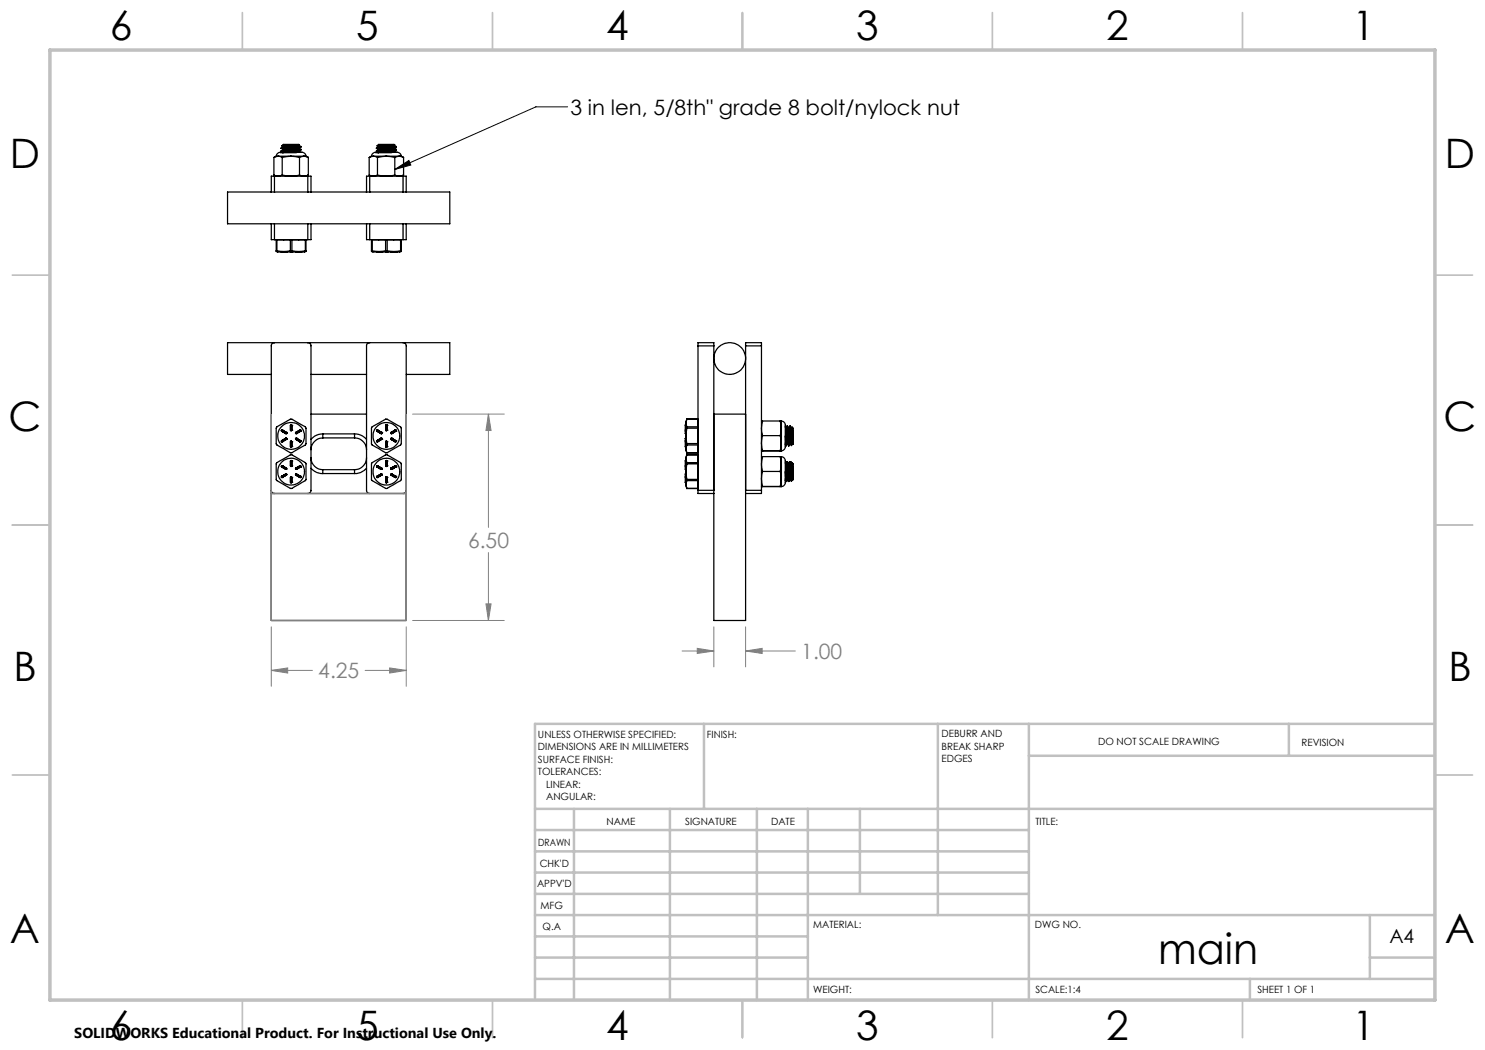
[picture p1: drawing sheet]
<svg xmlns="http://www.w3.org/2000/svg" width="297mm" height="210mm" viewBox="0 0 297 210" stroke-linecap="round" stroke-linejoin="round" font-family="sans-serif">
<g fill="none" stroke="#000" stroke-width=".25">
<path d="M54.3 38.4h-8.8v6.4h8.8M54.3 38.4h.6M54.8 35a1.73 1.73 0 0 0 1.6 0M54.8 35l.4 .2M54.9 35.2h-.6v3.2M54.9 38.4h6.7M54.9 35.2v3.2M54.9 35.2h6.7M55.2 31.2a.99 .99 0 0 1 1.4-.7h3.4a.94 .94 0 0 1 1.2 .7M55.2 31.2h.4M55.2 31.2l-.4 .3M55.6 31.2h2.6"/>
<path d="M55.6 31.2l.8 .3M55.6 31.2l-.8 .3v3.5M56.1 30.5h3.2M56.2 29.7l.4 .2M56.2 30.3l.4 .2M56.2 30.2v.1M56.4 29.2l.2 .1M56.4 35a7.2 7.2 0 0 0 3.5 0M56.4 31.5v3.5M56.6 29.9l-.4 .3M56.6 29.4l-.4 .2M56.6 30.5v.1"/>
<path d="M56.6 29.3v.1M56.6 29.9h.1M56.7 28.9h3.1l.1 .1-3.5 .2zM58.2 31.2l-1.8 .3M58.2 31.2l1.7 .3M58.2 31.2h2.6M59.8 29l-3.2 .3M59.8 29.6l-3.2 .3M59.8 30.2l-3.2 .3M59.8 29.7l.4 .2M59.8 30.3l.4 .2M59.8 29.1l.4 .2"/>
<path d="M59.8 29.1l-3.2 .3M59.8 29.7l-3.2 .2M59.8 30.3l-2.7 .2M59.9 29l-.1 .1M59.9 35a1.94 1.94 0 0 0 1.8 0M59.9 31.5v3.5M60.2 29.4l-.4 .3M60.2 30l-.4 .3M60.2 30l-4 .3M60.2 29.4l-4 .2M60.2 29.3h.1M60.2 29.9h.1"/>
<path d="M60.2 30.5h.1M60.2 30l-3.9 .2M60.2 29.3l-3.9 .3M60.2 29.3v.1M60.8 31.2h.4M60.8 31.2l-.9 .3M60.8 31.2l.9 .3M61.2 31.2l.5 .3M61.6 38.4h.6M61.6 35.2h.6v3.2M61.6 35.2v3.2M61.6 35l-.4 .2"/>
<path d="M61.6 35h.1M61.7 31.5v3.5M62.2 38.4h11.1M73.3 38.4h.6M73.8 35a1.73 1.73 0 0 0 1.7 0M73.9 35l.4 .2M73.9 35.2h-.6v3.2M73.9 38.4h6.7M73.9 35.2h6.7M73.9 35.2v3.2M74.3 31.2a.99 .99 0 0 1 1.3-.7h3.5a.94 .94 0 0 1 1.2 .7M74.3 31.2h.4"/>
<path d="M74.3 31.2l-.4 .3M74.7 31.2h2.5M74.7 31.2l.8 .3M74.7 31.2l-.9 .3v3.5M75.1 30.5h3.3M75.3 29.7l.4 .2M75.3 30.3l.4 .2M75.3 30.2v.1M75.4 29.2l.3 .1M75.5 35a7.2 7.2 0 0 0 3.5 0M75.5 31.5v3.5M75.7 29.9l-.4 .3"/>
<path d="M75.7 29.4l-.4 .2M75.7 30.5l-.1 .1M75.7 29.3v.1M75.7 29.9h.1M75.7 28.9h3.1l.2 .1-3.6 .2zM77.2 31.2l-1.7 .3M77.2 31.2l1.8 .3M77.2 31.2h2.6M78.8 29l-3.1 .3M78.8 29.6l-3.1 .3M78.8 30.2l-3.1 .3M78.9 29.7l.3 .2"/>
<path d="M78.9 30.3l.3 .2M78.9 29.1l.3 .2M78.9 29.1l-3.2 .3M78.9 29.7l-3.2 .2M78.9 30.3l-2.8 .2M78.9 29v.1M79 35a1.94 1.94 0 0 0 1.7 0M79 31.5v3.5M79.2 29.4l-.3 .3M79.2 30l-.3 .3M79.2 30l-3.9 .3M79.2 29.4l-3.9 .2"/>
<path d="M79.2 29.3h.1M79.2 29.9h.1M79.3 30.5h.1M79.3 30l-4 .2M79.3 29.3l-4 .3M79.3 29.3v.1M79.8 31.2h.5M79.8 31.2l-.8 .3M79.8 31.2l.9 .3M80.3 31.2l.4 .3M80.6 35.2h.6v3.2M80.6 38.4h.6"/>
<path d="M80.6 35.2v3.2M80.7 35l-.4 .2M80.7 35h.1M80.7 31.5v3.5M81.2 38.4h8.8v6.4h-8.8M54.3 44.8h.6M54.3 44.8v3.1h.6M54.9 44.8h6.7M54.9 47.9h6.7M54.9 44.8v3.1M55.2 50.2v.1l.3 .1h5.4l.3-.1v-.1M55.2 50.2h.2"/>
<path d="M55.2 48h.2v2.2M55.2 48v2.2M55.3 47.9l-.1 .1M55.4 50.2l1.4 .1 1.3-.1M56.3 50.4h.1M56.4 50.4h.1M56.4 50.4h.9M57.3 50.4h.1M58.1 50.2h.3M58.1 50.2v-2.2h.3v2.2M58.1 50.4h.2M58.1 50.4h.1"/>
<path d="M58.3 50.4h.1M58.4 50.2l1.3 .1 1.4-.1M59.1 50.4h.1M59.1 50.4h.9M59.2 50.4h.1M59.2 50.4h.8M60 50.4h.1M60 50.4h.2M60.2 50.4h.1M60.2 50.4h-.2M61.1 50.2h.1M61.1 47.9l.1 .1"/>
<path d="M61.2 48h-.1v2.2M61.2 48v2.2M61.6 44.8h.6M61.6 44.8v3.1M62.2 44.8v3.1h-.6M62.2 44.8h11.1M73.3 44.8h.6M73.3 44.8v3.1h.6M73.9 44.8h6.7M73.9 47.9h6.7M73.9 44.8v3.1M74.3 50.2v.1l.3 .1h5.3l.4-.1v-.1"/>
<path d="M74.3 50.2h.1M74.3 48h.1v2.2M74.3 48v2.2M74.4 47.9l-.1 .1M74.4 50.2l1.4 .1 1.3-.1M75.3 50.4h.1M75.3 50.4h.2M75.5 50.4h.1M75.5 50.4h.8M76.3 50.4h.1M76.4 50.4h.1M76.4 50.4h-.1"/>
<path d="M77.1 50.2h.3M77.1 50.2v-2.2h.3v2.2M77.2 50.4h.2M77.2 50.4h.1M77.4 50.4h.1M77.4 50.2l1.4 .1 1.3-.1M78.1 50.4h.1M78.2 50.4h.1M78.2 50.4h.9M79 50.4h.1M79.1 50.4h.1M79.2 50.4h.1"/>
<path d="M79.2 50.4h-.1M80.1 50.2h.2M80.2 47.9l.1 .1M80.3 48h-.2v2.2M80.3 48v2.2M80.6 44.8h.6M80.6 44.8v3.1M81.2 44.8v3.1h-.6M54.3 74.9h-8.8v-6.4h44.5v6.4h-8.8M54.9 68.5a.6 .6 0 0 0-.6 .7v54.9h26.9v-54.9a.6 .6 0 0 0-.6-.7M61.6 68.5a.6 .6 0 0 1 .6 .7v28.9a.6 .6 0 0 1-.6 .6M62.2 74.9h11.1"/>
<path d="M73.9 68.5a.6 .6 0 0 0-.6 .7v28.9a.6 .6 0 0 0 .6 .6M139.6 69.2v-.7h3.2v.7M139.6 69.2h3.2M139.6 69.2v28.9M142.8 69.2v54.9h6.3v-54.9M149.1 69.2v-.7h3.2v.7M149.1 69.2h3.2M152.3 69.2v28.9M54.3 98.1a.6 .6 0 0 0 .6 .6M54.3 98.7h26.9M55.3 85.4l2.8-1.6 3 1.6 .1 .2-.1 3.3-2.9 1.7-2.8-1.6-.2-.2zM55.4 92.5l2.8-1.6 2.9 1.6 .1 .3-.1 3.3-2.9 1.6-2.8-1.6-.2-.1v-3.2z"/>
<path d="M56.3 88.2v.1h.1M56.3 88.2h.1M56.3 86.2h.1M56.3 88.2v.1l.1 .1M56.3 95.3h.1M56.3 95.3v.2h.1M56.3 93.4h.1M56.3 86.2l.8 .5M56.3 93.4l.8 .4M56.4 88.3h.1M56.4 86l-.1 .1v.1M56.4 86h.1"/>
<path d="M56.4 88.3v.1M56.4 93.2h-.1v.2M56.4 93.2h.1M56.4 93.2l-.1 .1v.1M56.4 95.5h.1M56.4 86l.9 .5M56.4 93.2l.9 .5M56.4 93.2l.9 .4M57.1 87.7h.2v.2M57.1 86.7h.1M57.1 87.7h.1M57.1 94.8h.1"/>
<path d="M57.1 94.8h.2v.2M57.1 94.8l.2 .1v.1M57.1 93.8v.1M57.1 93.9h.1M57.1 94.8l.3 .1-.1 .1M57.1 87.7l-.8 .5M57.1 94.8l-.8 .5M57.3 87.9h.1M57.3 86.5v.2h-.2M57.3 93.7v.1h-.2M57.3 93.7h.1M57.3 95h.1"/>
<path d="M57.3 87.9l-.9 .4M57.3 95l-.9 .5M57.3 86.5h.1M57.3 93.7v.1l-.2 .1M57.3 93.6v.2l-.2 .1M57.3 93.6v.1M58.1 89.3h.2M58.1 88.4v-.1l.2 .1M58.1 88.4h.1M58.1 88.4l.1-.2 .1 .2M58.1 89.3l.1 .1 .1-.1M58.1 89.3h.1"/>
<path d="M58.1 85.1l.1-.1 .1 .1M58.1 85.1h.1M58.1 85.1l.1-.2 .1 .2M58.1 86l.1 .1 .1-.1M58.1 86h.1M58.1 92.2l.1-.1 .1 .1M58.1 93.2l.1 .1 .1-.1M58.1 93.2h.1M58.1 92.2h.1M58.1 96.4l.1 .1 .1-.1M58.1 95.5l.1-.1 .1 .1M58.1 95.5h.1"/>
<path d="M58.1 96.4h.1M58.1 96.4l.1 .2 .1-.2M58.1 95.5l.1-.2 .1 .2M58.1 85.1v.9M58.1 88.4v.9M58.1 92.2v1M58.1 95.5v.9M58.3 88.4h.1M58.3 89.3h.1M58.3 85.1h.1M58.3 86h.1M58.3 92.2h.1"/>
<path d="M58.3 93.2h.1M58.3 95.5h.1M58.3 96.4h.1M58.3 85.1v.9M58.3 88.4v.9M58.3 92.2v1M58.3 95.5v.9M59.2 87.9h.1M59.2 86.5l-.1 .2h.2M59.2 86.5h.1M59.2 93.7l-.1 .1h.2M59.2 93.7l-.1 .1 .2 .1"/>
<path d="M59.2 93.7h.1M59.2 95h.1M59.2 93.6l-.1 .2 .2 .1M59.2 93.6v.1M59.2 87.9l.8 .4M59.2 87.9l.8 .5M59.2 95l.8 .5M59.3 86.7h.1M59.3 87.7h-.2l.1 .2M59.3 93.8v.1M59.3 94.8l-.2 .1 .1 .1M59.3 94.8h.1"/>
<path d="M59.3 87.7l.8 .5M59.3 94.8l.8 .5M59.3 87.7h.1M59.3 93.9h.1M59.3 87.7l.8 .4M60 86h.1M60 86h.1v.2M60 93.2h.1M60 93.2h.1v.2M60 95.5h.1M60 86l-.8 .5M60 93.2l-.8 .4"/>
<path d="M60 88.3h.1M60 86l.1 .1v.1M60 86l.2 .1-.1 .1M60 88.3v.1M60 93.2l.2 .1-.1 .1M60 93.2l-.8 .5M60.1 88.2v.1h-.1M60.1 88.2h.1M60.1 86.2h.1M60.1 88.1v.1M60.1 88.1v.3h-.1M60.1 93.4h.1"/>
<path d="M60.1 95.3v.2h-.1M60.1 95.3h.1M60.1 86.2l-.8 .5M60.1 93.4l-.8 .4M60.1 93.4l-.8 .5M62.2 93.7l1.2 .8 1.2 .2M62.2 91.5a2.41 2.41 0 0 0 2.4 2.4M62.2 82.8h11.1M64.6 86.8l-.9 .1-.7 .3-.8 .7M64.6 87.6a2.41 2.41 0 0 0-2.4 2.3M64.6 86.8v.8M64.6 93.9v.8"/>
<path d="M64.6 87.6h6.3M64.6 86.8h6.3M64.6 94.7h6.3M64.6 93.9h6.3M70.9 87.6a2.41 2.41 0 0 1 2.4 2.3M70.9 86.8l1.2 .2 1.2 .9M70.9 86.8v.8M70.9 93.9v.8M73.3 93.7l-1.2 .8-1.2 .2M73.3 91.5a2.41 2.41 0 0 1-2.4 2.4M74.4 85.4l2.8-1.6 2.9 1.6 .2 .2-.1 3.3-2.9 1.7-2.9-1.6-.1-.2v-3.2zM74.4 92.5l2.8-1.6 2.9 1.6 .2 .3-.1 3.3-2.9 1.6-2.9-1.6-.1-.1v-3.2z"/>
<path d="M75.4 88.2h.1M75.4 88.2v.1h.1M75.4 86.2h.1M75.4 88.2l-.1 .1 .2 .1M75.4 95.3v.2h.1M75.4 95.3h.1M75.4 93.4h.1M75.4 95.3l-.1 .2h.2M75.4 86.2l.8 .5M75.4 93.4l.8 .4M75.5 86l-.1 .1v.1M75.5 86h.1"/>
<path d="M75.5 88.3h.1M75.5 86l-.2 .1 .1 .1M75.5 88.3v.1M75.5 93.2h-.1v.2M75.5 95.5h.1M75.5 93.2h.1M75.5 93.2l-.2 .1 .1 .1M75.5 93.2h-.2l.1 .2M75.5 86l.8 .5M75.5 93.2l.8 .5M75.5 93.2l.8 .4M76.2 87.7h.1v.2"/>
<path d="M76.2 87.7h.2l-.1 .2M76.2 86.7h.1M76.2 87.7h.1M76.2 94.8h.1M76.2 94.8h.1v.2M76.2 94.8l.2 .1-.1 .1M76.2 93.8v.1M76.2 93.9h.1M76.2 87.7l-.8 .5M76.2 94.8l-.8 .5M76.3 86.5v.2h-.1M76.3 87.9h.1"/>
<path d="M76.3 93.7v.1h-.1M76.3 93.7h.1M76.3 95h.1M76.3 87.9l-.8 .4M76.3 95l-.8 .5M76.3 86.5h.1M76.3 86.5l.1 .2h-.2M76.3 93.7l.1 .1-.2 .1M76.3 93.6l.1 .2-.2 .1M76.3 87.9l-.8 .5M76.3 93.6v.1M77.2 89.3h.2"/>
<path d="M77.2 88.4v-.1l.2 .1M77.2 88.4h.1M77.2 88.4v-.2l.2 .2M77.2 86l.1 .1 .1-.1M77.2 86v.1l.2-.1M77.2 86h.1M77.2 85.1v-.1l.2 .1M77.2 85.1h.1M77.2 85.1l.1-.2 .1 .2M77.2 89.3v.1l.2-.1M77.2 89.3h.1M77.2 92.2l.1-.1 .1 .1"/>
<path d="M77.2 92.2h.1M77.2 92.2v-.1l.2 .1M77.2 96.4v.1l.2-.1M77.2 95.5v-.1l.2 .1M77.2 96.4h.1M77.2 95.5h.1M77.2 93.2v.1l.2-.1M77.2 93.2l.1 .1 .1-.1M77.2 93.2h.1M77.2 96.4l.1 .2 .1-.2M77.2 95.5l.1-.2 .1 .2M77.2 85.1v.9"/>
<path d="M77.2 88.4v.9M77.2 92.2v1M77.2 95.5v.9M77.4 85.1h.1M77.4 86h.1M77.4 88.4h.1M77.4 89.3h.1M77.4 92.2h.1M77.4 93.2h.1M77.4 95.5h.1M77.4 96.4h.1M77.4 85.1v.9"/>
<path d="M77.4 88.4v.9M77.4 92.2v1M77.4 95.5v.9M78.2 86.5v.2h.1M78.2 86.5v.2h.2M78.2 86.5h.1M78.2 87.9h.1M78.2 93.7v.1h.1M78.2 93.7v.1l.2 .1M78.2 93.7h.1M78.2 95h.1M78.2 93.6v.2l.2 .1"/>
<path d="M78.2 93.6v.1M78.2 87.9l.9 .4M78.2 87.9l.8 .5M78.2 95l.9 .5M78.2 95l.8 .5M78.3 86.7h.1M78.3 87.7h-.1v.2M78.3 93.8l.1 .1M78.3 94.8l-.1 .1v.1M78.3 94.8h.1M78.3 87.7l.9 .5M78.3 94.8l.9 .5"/>
<path d="M78.4 87.7h-.2v.2M78.4 87.7h-.1M78.4 86.7h.1M78.4 87.7h.1M78.4 94.8l-.2 .1v.1M78.4 93.9h.1M78.4 94.8l-.3 .1 .1 .1M78.4 94.8h.1M78.4 87.7l.8 .5M78.4 87.7l.8 .4M78.4 94.8l.8 .5M79 86h.1"/>
<path d="M79 86h.2v.2M79 95.5h.1M79 93.2h.1M79 93.2h.2v.2M79 86l-.8 .5M79 93.2l-.8 .4M79.1 86l.1 .1v.1M79.1 86h.1M79.1 88.3h.1M79.1 88.3l-.1 .1M79.1 93.2h.1M79.1 95.5h.1"/>
<path d="M79.1 93.2h.1v.2M79.1 93.2l.1 .1v.1M79.1 86l-.9 .5M79.1 93.2l-.9 .5M79.2 86.2h.1M79.2 88.2v.1h-.1M79.2 88.2h.1M79.2 88.1v.1M79.2 88.1v.3h-.2M79.2 95.3h.1M79.2 95.3v.2h-.1M79.2 93.4h.1"/>
<path d="M79.2 95.3v.2h-.2M79.2 86.2l-.9 .5M79.2 86.2l-.8 .5M79.2 93.4l-.9 .4M79.2 93.4l-.8 .5M81.2 98.1a.6 .6 0 0 1-.6 .6M137.1 86h.1M137.1 88.4h.1M137.1 86.7h.1M137.1 87.7h.1M137.1 89.4h.1M137.1 84.9h.1"/>
<path d="M137.1 84.9v.2M137.1 95.5h.1M137.1 93.2h.1M137.1 93.9h.1M137.1 94.8h.1M137.1 96.5v.1M137.1 92.1h.1M137.1 96.5h.1M137.1 86.2h.1M137.1 88.2v.2M137.1 88.2h.1M137.1 86v.2"/>
<path d="M137.1 89.3h.1M137.1 85.1h.1M137.1 89.3v.1M137.1 93.4h.1M137.1 95.3h.1M137.1 95.3v.2M137.1 93.2v.2M137.1 92.2h.1M137.1 96.4h.1M137.1 96.4v.1M137.1 92.1v.1M137.1 85.1v.9"/>
<path d="M137.1 86.2v.5M137.1 87.7v.5M137.1 88.4v.9M137.1 92.2v1M137.1 93.4v.5M137.1 94.8v.5M137.1 95.5v.9M137.1 87.6v.1M137.1 93.1v.1M137.1 88.1v.1M137.4 85.4v.2M137.4 88.7v.3"/>
<path d="M137.4 83.8l-.2 .8 .2 .8M137.4 85.6l-.2 1.5 .2 1.6M137.4 89l-.2 .8 .2 .7M137.4 90.5v.1M137.4 83.8l-.3 .7v5.4l.3 .7M137.4 92.8l-.2 1.5 .2 1.6M137.4 92.5v.3M137.4 95.9v.2M137.4 91l-.2 .7 .2 .8M137.4 96.1l-.2 .8 .2 .8M137.4 97.7h.1M137.4 90.9l-.3 .7v5.4l.3 .7"/>
<path d="M137.4 83.8h2.2v1.6M137.4 97.7h2.2M137.4 90.9h2.2M137.4 85.4h2.2M137.4 85.6h2.2M137.4 88.7h2.2M137.4 89h2.2M137.4 83.8h.1M137.4 90.9v.1M137.4 83.8h2.2M137.4 90.5h2.2M137.4 95.9h2.2"/>
<path d="M137.4 92.8h2.2M137.4 92.5h2.2M137.4 96.1h2.2M139.6 85.4v.2M139.6 88.7v.3M139.6 90.5l-2.2 .1M139.6 92.5v.3M139.6 95.9v.2M139.6 97.7h.1M139.6 90.9v.1M139.6 84.2v.1M139.6 91.4h.1"/>
<path d="M139.6 85.6v3.1M139.6 89v1.5M139.6 91v1.5M139.6 92.8v3.1M139.6 96.1v1.6M139.6 98.1v.6h3.2M139.6 90.1v.1M139.6 97.3h.1M139.6 98.1h3.2M142.8 82.8h6.3M149.1 98.1h3.2M152.3 84.2h.2"/>
<path d="M152.3 98.1v.6h-3.2M152.5 91.3a5.3 5.3 0 0 0 0 3M152.5 94.3l-.1 .3a5.8 5.8 0 0 0 .1 2.7M152.5 91.3l-.2 .1M152.5 97.3h-.2M152.5 84.2a5.2 5.2 0 0 0 0 2.9M152.5 87.1l-.1 .4a5.6 5.6 0 0 0 .1 2.6M152.5 90.1l-.2 .1h3.9M152.5 91.3h3.5M152.5 94.3h3.5M152.5 97.3h3.5M152.5 84.2h3.5"/>
<path d="M152.5 87.1h3.5M152.5 90.1h3.5M156 91.3l.2 1.5M156 94.3l.2 1.5M156 91.3l.2 .1M156 97.3h.2M156 84.2l.2 1.4M156 87.1l.2 1.5M156 84.2h.2M156 90.1l.2 .1M156.2 91.4a1.07 1.07 0 0 1 .9 1.4v3.6a.82 .82 0 0 1-.9 .9M156.2 84.2a1.07 1.07 0 0 1 .9 1.5v3.4a.88 .88 0 0 1-.9 1.1"/>
<path d="M156.2 92.8l-.2 1.5M156.2 95.8v1.5M156.2 92.8v3M156.2 91.4v1.4M156.2 95.8l-.2 1.5M156.2 85.6l-.2 1.5M156.2 88.6v1.6M156.2 85.6v3M156.2 84.2v1.4M156.2 88.6l-.2 1.5M156.3 84.6v5.5M156.3 91.8v5.5"/>
<path d="M157.1 87.2l.1 2M157.1 88.6l.1 .6M157.1 95.7l.1 .6M157.1 94.3l.1 2M157.1 88.9v.1M157.1 85.4v.2M157.1 96.1h.1M157.1 92.6v.1M157.1 85.6h.1M157.1 92.7h.1M157.1 85.6l.3 3.2M157.1 92.7l.3 3.2"/>
<path d="M157.2 85.6l.2 3 .3 .4M157.2 92.7l.2 3.1M157.2 96.3h.1M157.4 85.2l-.2 .4M157.4 88.8l-.2 .4M157.4 88.8h.1M157.4 92.3l-.2 .4M157.4 95.9l-.2 .4M157.4 95.9h.1M157.4 85.2l.4 4-.3-4M157.4 92.3l.4 4-.3-4M157.4 85.2h.1"/>
<path d="M157.4 92.3h.1M157.4 95.8l.3 .3M157.5 85.2l.2 .4M157.5 92.3l.2 .4M157.7 85.6h.1M157.7 92.7h.1M157.7 85.6l.3 3.2M157.7 92.7l.3 3.2M157.8 85.6l.1 .9a5.1 5.1 0 0 0 .3 2.5M157.8 92.7l.2 3.1M158 85.2l-.2 .4M158 92.3l-.2 .4"/>
<path d="M158 88.8l-.2 .4M158 88.8h.1M158 95.8l.2 .3M158 95.9l-.2 .4M158 95.9h.1M158.1 85.2l.2 .4M158.1 92.3l.2 .4M158.1 85.2l.1 2M158.1 85.2l.1 3.4M158.1 92.3l.1 3.4M158.1 92.3h.1M158.1 92.3l.1 2"/>
<path d="M158.1 85.2h.1M158.2 87.2l.3 1.6M158.2 88.6l.1 .5M158.2 87.2v1.4M158.2 94.3l.3 1.7 .1-.4M158.2 94.3v1.4M158.3 85.6h.1M158.3 92.7h.1M158.3 85.6l.3 3.2M158.3 92.7l.3 3.2M158.4 85.6l.2 2.9M158.4 92.7l.2 2.9"/>
<path d="M158.4 85.4l.2 3.1M158.4 85.4l.2 .2v3.2M158.4 85.4v.2M158.4 92.6v.1M158.6 88.5v.3M158.6 95.6l-.2-3 .2 .2v3.1l-.3 .4-.1-.6M158.6 88.8l-.3 .3"/>
<circle cx="145.9" cy="71.7" r="3.2"/>
<circle cx="58.2" cy="94.3" r="2.68"/>
<circle cx="58.2" cy="87.2" r="2.67"/>
<circle cx="77.3" cy="94.3" r="2.68"/>
<circle cx="77.3" cy="87.2" r="2.67"/>
</g>
<path d="M79 33.9l2.8-1.8 .4 .9zM113.5 21.4h-6.3l-28.2 12.5" fill="none" stroke="#000" stroke-width=".2"/>
<g fill="none" stroke="#808080" stroke-width=".2">
<path d="M82.5 82.8h18.4M97.7 82.8l.5 3.3h-1zM97.7 82.8v22.7M97.7 110.5v13.6M54.3 134.1l3.2-.5v1zM54.3 125.4v11.9M54.3 134.1h8.2M73 134.1h8.2M77.9 133.6l3.3 .5-3.3 .5zM81.2 125.4v11.9M82.5 124.1h18.4M97.2 120.8h1l-.5 3.3z"/>
<path d="M136.4 130.2h6.4M139.5 129.7l3.3 .5-3.3 .5zM142.8 125.4v8M149.1 130.2l3.3-.5v1zM149.1 125.4v8M149.1 130.2h10"/>
</g>
<path d="M54.3 82.8v41.3h26.9v-41.3M54.3 98.7h26.9" fill="none" stroke="#808080" stroke-width=".25"/>
<g fill="none" stroke="#c0c0c0" stroke-width=".35">
<path d="M48.5 2.5v7.5M98.5 2.5v7.5M148.5 2.5v7.5M198.5 2.5v7.5M248.5 2.5v7.5M2.5 55h7.5M287 55h7.5M2.5 105h7.5M287 105h7.5M2.5 155h7.5M287 155h7.5M48.5 200v7.5"/>
<path d="M98.5 200v7.5M148.5 200v7.5M198.5 200v7.5M248.5 200v7.5"/>
</g>
<g fill="none" stroke="#c0c0c0" stroke-width=".5">
<path d="M140.8 144.8v17M187.6 144.8v38.2M205.8 144.8v55.2M205.8 151.2h81.2M257.8 144.8v6.4M287 144.8h-180v55.2M107 161.8h180M107 178.8h98.8M107 174.5h98.8M107 170.3h98.8M107 166h98.8M114.8 161.8v38.2"/>
<path d="M134 161.8v38.2M151.4 161.8v38.2M161.6 161.8v38.2M172 161.8v17M107 195.8h180M107 191.5h54.6M107 187.3h54.6M107 183h180M250 195.8v4.2M274 191.5h13M274 183v12.8"/>
</g>
<path d="M10 10h277v190h-277z" fill="none" stroke="#c0c0c0" stroke-width=".7"/>
<path d="M79 33.9l2.8-1.8 .4 .9z" fill="#000"/>
<path d="M54.3 134.1l3.2-.5v1zM77.9 133.6l3.3 .5-3.3 .5zM97.2 120.8h1l-.5 3.3zM97.7 82.8l.5 3.3h-1zM139.5 129.7l3.3 .5-3.3 .5zM149.1 130.2l3.3-.5v1z" fill="#808080"/>
<text font-size="8.5" x="231.6" y="192.7">main</text>
<g font-size="8.1">
<text x="22" y="8">6</text>
<text x="71.2" y="8">5</text>
<text x="121.2" y="8">4</text>
<text x="171.2" y="8">3</text>
<text x="221.2" y="8">2</text>
<text x="270.5" y="8">1</text>
<text x="2" y="33.6">D</text>
<text x="289" y="33.6">D</text>
<text x="1.7" y="86.1">C</text>
<text x="288.7" y="86.1">C</text>
<text x="2.7" y="136.1">B</text>
<text x="289.7" y="136.1">B</text>
<text x="2" y="188.6">A</text>
<text x="289" y="188.6">A</text>
<text x="22" y="208">6</text>
<text x="71.2" y="208">5</text>
<text x="121.2" y="208">4</text>
<text x="171.2" y="208">3</text>
<text x="221.2" y="208">2</text>
<text x="270.5" y="208">1</text>
</g>
<text font-size="4.2" x="114.1" y="23">3 in len, 5/8th&quot; grade 8 bolt/nylock nut</text>
<g font-size="4.2" fill="#808080">
<text x="93.6" y="109.6">6.50</text>
<text x="160.3" y="131.8">1.00</text>
<text x="63.7" y="135.7">4.25</text>
</g>
<text font-size="3.9" x="277.9" y="188.5">A4</text>
<text font-size="2.9" x="14.9" y="207.6">SOLIDWORKS Educational Product. For Instructional Use Only.</text>
<g font-size="2">
<text x="107.6" y="147.6">UNLESS OTHERWISE SPECIFIED:</text>
<text x="141.4" y="147.6">FINISH:</text>
<text x="188.3" y="147.5">DEBURR AND</text>
<text x="188.3" y="150">BREAK SHARP</text>
<text x="219.6" y="149">DO NOT SCALE DRAWING</text>
<text x="260.3" y="149.2">REVISION</text>
<text x="107.6" y="150.1">DIMENSIONS ARE IN MILLIMETERS</text>
<text x="107.6" y="152.6">SURFACE FINISH:</text>
<text x="107.6" y="155.1">TOLERANCES:</text>
<text x="188.3" y="152.5">EDGES</text>
<text x="109.2" y="157.6">LINEAR:</text>
<text x="109.2" y="160.1">ANGULAR:</text>
<text x="121.3" y="165">NAME</text>
<text x="137" y="164.9">SIGNATURE</text>
<text x="154.2" y="164.9">DATE</text>
<text x="207.1" y="164.9">TITLE:</text>
<text x="107.6" y="169.1">DRAWN</text>
<text x="107.9" y="173.3">CHK'D</text>
<text x="107.4" y="177.4">APPV'D</text>
<text x="108.1" y="181.8">MFG</text>
<text x="108.5" y="186">Q.A</text>
<text x="162.6" y="185.5">MATERIAL:</text>
<text x="207" y="185.5">DWG NO.</text>
<text x="162.6" y="198.5">WEIGHT:</text>
<text x="207.1" y="198.6">SCALE:1:4</text>
<text x="251.5" y="198.6">SHEET 1 OF 1</text>
</g>
</svg>
